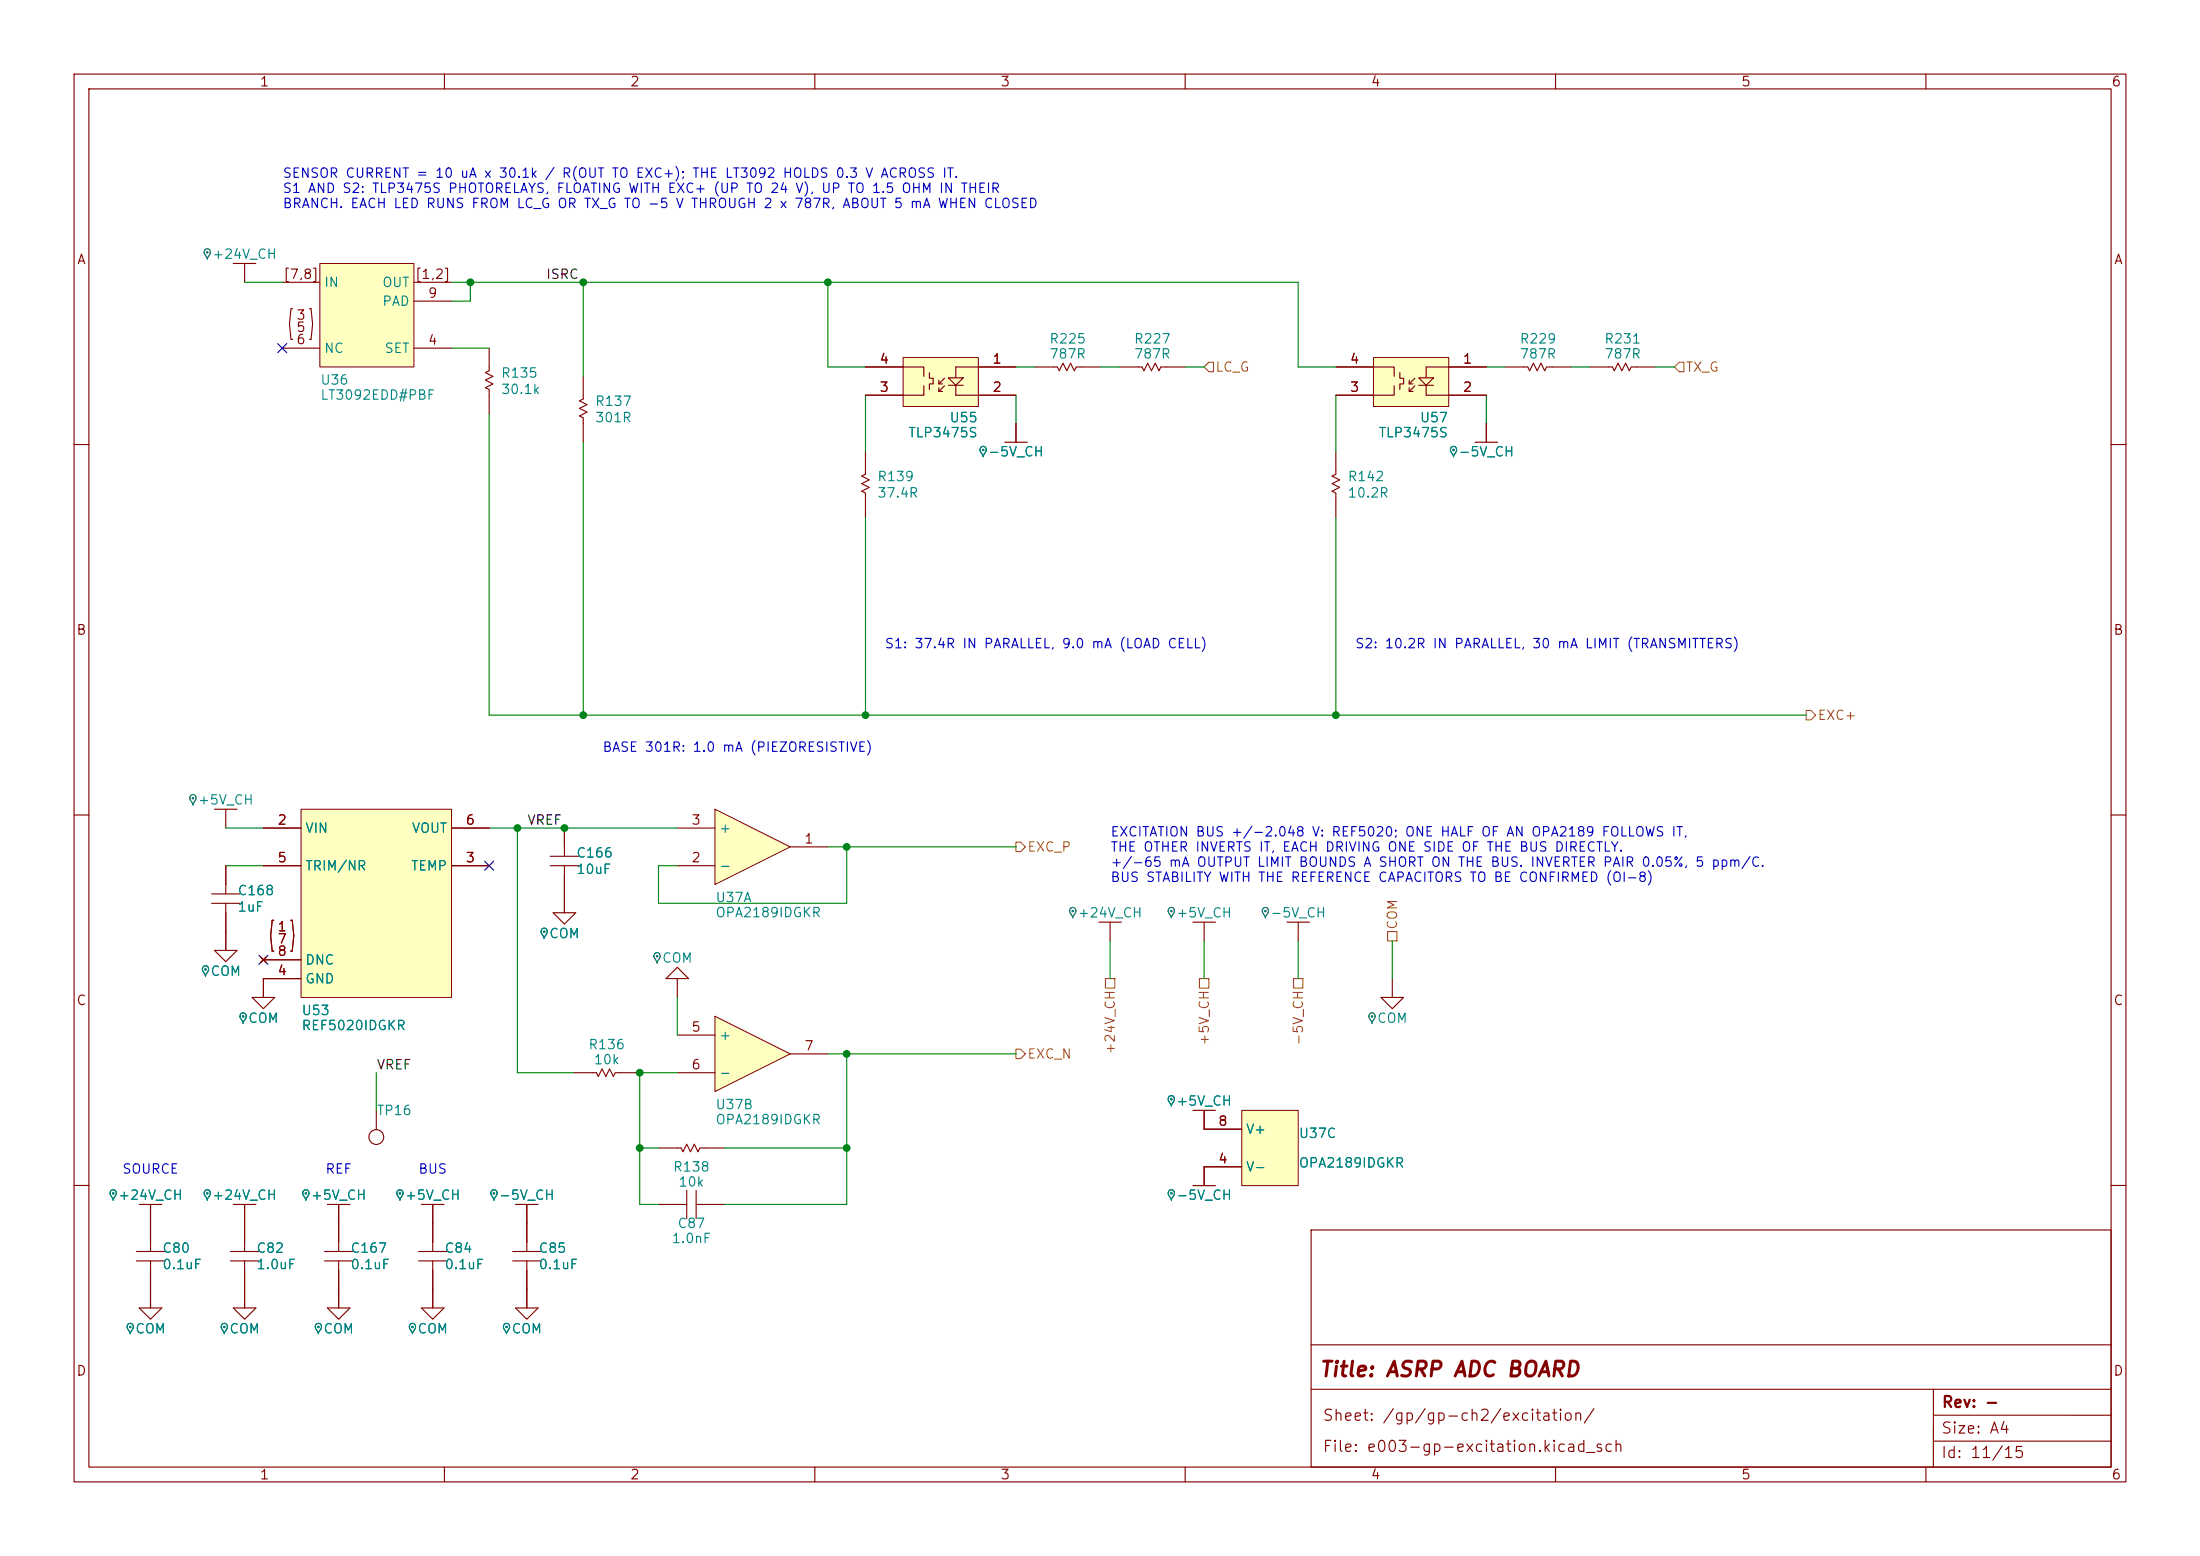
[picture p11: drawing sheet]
<svg xmlns="http://www.w3.org/2000/svg" width="297mm" height="210mm" viewBox="0 0 297 210" stroke-linecap="round" stroke-linejoin="round" font-family="sans-serif">
<g fill="none" stroke="#840000" stroke-width=".15">
<path d="M10 10h277v190h-277zM12 12h273v186h-273zM60 10v2M110 10v2M160 10v2M210 10v2M260 10v2M10 60h2M285 60h2M10 110h2M285 110h2M89.9 132.1l1.5-1.5 1.6 1.5z"/>
<path d="M91.4 132.1v2.5M88.9 154.9h3l.3 .5 .5-1 .5 1 .5-1 .5 1 .3-.5M94.5 154.9h3.3M10 160h2M18.4 168.9h3.8M18.4 170.2h3.8M20.3 165.1v3.8M20.3 170.2v3.8M43.8 168.9h3.8M43.8 170.2h3.8M45.7 165.1v3.8M45.7 170.2v3.8"/>
<path d="M56.9 176.5h3l-1.5 1.6zM58.4 174v2.5M88.9 162.6h3.8M92.7 160.7v3.8M94 162.6h3.8M94 160.7v3.8M177 166h108v32h-108zM285 160h2M60 198v2M110 198v2M160 198v2M177 187.5h108"/>
<path d="M177 181.5h108M210 198v2M260 198v2M261 194.5h24M261 191h24M261 187.5v10.5"/>
</g>
<path d="M88.4 128.7a.49 .49 0 0 1 .7 .1 .49 .49 0 0 1-.2 .7l-.2 .5-.1-.4a.64 .64 0 0 1-.2-.9zM55.4 178.7a.49 .49 0 0 1 .7 .2 .49 .49 0 0 1-.2 .7l-.2 .4-.2-.4a.64 .64 0 0 1-.1-.9z" fill="none" stroke="#840000" stroke-width=".14"/>
<g fill="#840000" stroke="#840000" stroke-width=".14">
<circle cx="55.7" cy="179.1" r=".09"/>
<circle cx="88.7" cy="129.1" r=".09"/>
</g>
<path d="M88.4 128.7a.49 .49 0 0 1 .7 .1 .49 .49 0 0 1-.2 .7l-.2 .5-.1-.4a.64 .64 0 0 1-.2-.9zM55.4 178.7a.49 .49 0 0 1 .7 .2 .49 .49 0 0 1-.2 .7l-.2 .4-.2-.4a.64 .64 0 0 1-.1-.9z" fill="none" stroke="#008484" stroke-width=".14"/>
<g fill="#008484" stroke="#008484" stroke-width=".14">
<circle cx="55.7" cy="179.1" r=".09"/>
<circle cx="88.7" cy="129.1" r=".09"/>
</g>
<path d="M96.5 137.2l10.2 5-10.2 5.1z" fill="#ffffc2"/>
<path d="M96.5 137.2l10.2 5-10.2 5.1z" fill="none" stroke="#800000" stroke-width=".14"/>
<path d="M78.7 50.8v3l-.5 .3 1 .5-1 .5 1 .5-1 .5 .5 .3M78.7 56.4v3.3M116.8 61v3l-.5 .3 1 .5-1 .5 1 .5-1 .5 .5 .2M116.8 66.6v3.3M74.3 115.6h3.8M74.3 116.8h3.8M76.2 111.8v3.8M76.2 116.8v3.9M91.4 139.7h5.1M91.4 144.8h5.1M106.7 142.2h5.1" fill="none" stroke="#840000" stroke-width=".15"/>
<path d="M121.9 48.3h10.2v6.6h-10.2z" fill="#ffffc2"/>
<g fill="none" stroke="#840000" stroke-width=".15">
<path d="M31.5 35.6h3M33 35.6v2.5M116.8 49.5h7.9v1.3M124.7 52.1v1.2h-7.9M125.5 50.3v.8h.5v.7h-.5v.8M126.7 51.8h.6M126.7 52.8h.6M127.5 51.1l-.8 .7v-.5M127.5 52.1l-.8 .7v-.5M128 51h2l-1 1zM128 52h2M129 52.1v1.2h8.2"/>
<path d="M135.6 59.7h3.1M137.2 49.5h-8.2v1.5M137.2 57.2v2.5M139.7 49.5h3l.3 .5M143 50l.5-1 .5 1 .5-1 .5 1M145.3 49.5l-.3 .5M145.3 49.5h3.3M151.1 49.5h3.1l.2 .5M154.4 50l.5-1 .5 1 .6-1 .5 1M156.7 49.5l-.2 .5M156.8 49.5h3.2M199.1 59.7h3.1"/>
<path d="M200.7 57.2v2.5M203.2 49.5h3l.3 .5M207 49l-.5 1M207 49l.5 1 .5-1 .5 1M208.8 49.5l-.3 .5M208.8 49.5h3.3M214.6 49.5h3.1l.2 .5M217.9 50l.5-1 .5 1 .6-1 .5 1M220.2 49.5l-.2 .5M220.3 49.5h3.2M179.8 66.3l.5 .2M179.8 64.3l1 .5-1 .5 1 .5-1 .5"/>
<path d="M180.3 61v3l-.5 .3M180.3 66.6v3.3M74.7 123.2h3l-1.5 1.5zM76.2 120.7v2.5M82.3 144.3l-.5 1-.5-1-.5 1-.3-.5h-3M82.3 144.3l.5 1 .3-.5M83.1 144.8h3.3M69.6 162.6h3M71.1 162.6v2.5"/>
</g>
<path d="M121.9 48.3h10.2v6.6h-10.2z" fill="none" stroke="#800000" stroke-width=".14"/>
<path d="M27.7 33.7a.49 .49 0 0 1 .7 .1 .49 .49 0 0 1-.2 .7l-.2 .5-.2-.4a.64 .64 0 0 1-.1-.9zM132.4 60.4a.49 .49 0 0 1 .7 .1 .49 .49 0 0 1-.2 .7l-.2 .4-.1-.3a.64 .64 0 0 1-.2-.9zM195.9 60.4a.49 .49 0 0 1 .7 .1 .49 .49 0 0 1-.2 .7l-.2 .4-.1-.3a.64 .64 0 0 1-.2-.9zM73.2 125.4a.49 .49 0 0 1 .7 .1 .49 .49 0 0 1-.2 .7l-.2 .5-.2-.4a.64 .64 0 0 1-.1-.9zM66.4 160.7a.49 .49 0 0 1 .7 .1 .49 .49 0 0 1-.2 .7l-.2 .5-.2-.4a.64 .64 0 0 1-.1-.9z" fill="none" stroke="#840000" stroke-width=".14"/>
<g fill="#840000" stroke="#840000" stroke-width=".14">
<circle cx="66.7" cy="161.1" r=".09"/>
<circle cx="73.5" cy="125.8" r=".09"/>
<circle cx="132.7" cy="60.7" r=".09"/>
<circle cx="196.2" cy="60.7" r=".09"/>
<circle cx="28" cy="34.1" r=".09"/>
</g>
<path d="M27.7 33.7a.49 .49 0 0 1 .7 .1 .49 .49 0 0 1-.2 .7l-.2 .5-.2-.4a.64 .64 0 0 1-.1-.9zM132.4 60.4a.49 .49 0 0 1 .7 .1 .49 .49 0 0 1-.2 .7l-.2 .4-.1-.3a.64 .64 0 0 1-.2-.9zM195.9 60.4a.49 .49 0 0 1 .7 .1 .49 .49 0 0 1-.2 .7l-.2 .4-.1-.3a.64 .64 0 0 1-.2-.9zM73.2 125.4a.49 .49 0 0 1 .7 .1 .49 .49 0 0 1-.2 .7l-.2 .5-.2-.4a.64 .64 0 0 1-.1-.9zM66.4 160.7a.49 .49 0 0 1 .7 .1 .49 .49 0 0 1-.2 .7l-.2 .5-.2-.4a.64 .64 0 0 1-.1-.9z" fill="none" stroke="#008484" stroke-width=".14"/>
<g fill="#008484" stroke="#008484" stroke-width=".14">
<circle cx="66.7" cy="161.1" r=".09"/>
<circle cx="73.5" cy="125.8" r=".09"/>
<circle cx="132.7" cy="60.7" r=".09"/>
<circle cx="196.2" cy="60.7" r=".09"/>
<circle cx="28" cy="34.1" r=".09"/>
</g>
<path d="M185.4 48.3h10.2v6.6h-10.2z" fill="#ffffc2"/>
<g fill="none" stroke="#840000" stroke-width=".15">
<path d="M66 47v3l-.5 .3 1 .5-1 .5 1 .5-1 .5 .5 .3M66 52.6v3.3M180.3 49.5h7.9v1.3M188.2 52.1v1.2h-7.9M189 50.3v.8h.5v.7h-.5v.8M190.2 51.8h.6M190.2 52.8h.6M191 51.1l-.8 .7v-.5M191 52.1l-.8 .7v-.5M191.5 51h2l-1 1zM191.5 52h2M192.5 52.1v1.2h8.2"/>
<path d="M200.7 49.5h-8.2v1.5"/>
</g>
<path d="M185.4 48.3h10.2v6.6h-10.2z" fill="none" stroke="#800000" stroke-width=".14"/>
<path d="M43.2 35.6h12.7v13.9h-12.7z" fill="#ffffc2"/>
<path d="M43.2 35.6h12.7v13.9h-12.7z" fill="none" stroke="#800000" stroke-width=".14"/>
<path d="M38.1 38.1h5.1M55.9 38.1h5.1M38.1 47h5.1M39.5 41.7h-.2l-.2 2 .2 2.1h.2M41.8 41.7h.2l.2 2-.2 2.1h-.2M55.9 47h5.1M55.9 40.6h5.1M34 134.6h3.1l-1.5 1.5zM35.6 132.1v2.5M69.6 176.5h3l-1.5 1.6zM71.1 174v2.5" fill="none" stroke="#840000" stroke-width=".15"/>
<path d="M32.5 136.8a.49 .49 0 0 1 .7 .2 .49 .49 0 0 1-.2 .7l-.2 .4-.1-.4a.64 .64 0 0 1-.2-.9zM68.1 178.7a.49 .49 0 0 1 .7 .2 .49 .49 0 0 1-.2 .7l-.2 .4-.2-.4a.64 .64 0 0 1-.1-.9z" fill="none" stroke="#840000" stroke-width=".14"/>
<g fill="#840000" stroke="#840000" stroke-width=".14">
<circle cx="68.4" cy="179.1" r=".09"/>
<circle cx="32.8" cy="137.2" r=".09"/>
</g>
<path d="M32.5 136.8a.49 .49 0 0 1 .7 .2 .49 .49 0 0 1-.2 .7l-.2 .4-.1-.4a.64 .64 0 0 1-.2-.9zM68.1 178.7a.49 .49 0 0 1 .7 .2 .49 .49 0 0 1-.2 .7l-.2 .4-.2-.4a.64 .64 0 0 1-.1-.9z" fill="none" stroke="#008484" stroke-width=".14"/>
<g fill="#008484" stroke="#008484" stroke-width=".14">
<circle cx="68.4" cy="179.1" r=".09"/>
<circle cx="32.8" cy="137.2" r=".09"/>
</g>
<path d="M40.6 109.2h20.4v25.4h-20.4z" fill="#ffffc2"/>
<path d="M40.6 109.2h20.4v25.4h-20.4z" fill="none" stroke="#800000" stroke-width=".14"/>
<g fill="none" stroke="#840000" stroke-width=".15">
<path d="M29 109.2h3M30.5 109.2v2.6M30.5 116.8v3.9M35.6 111.8h5M35.6 116.8h5M61 111.8h5M61 116.8h5M28.6 120.7h3.8M28.6 121.9h3.8M29 128.3h3l-1.5 1.5zM30.5 121.9v6.4M35.2 129.2l.7 .7"/>
<path d="M35.6 132.1h5M35.6 129.5h5M35.9 129.2l-.7 .7M37 124.2h-.3l-.2 2.1 .2 2.1h.3M39.2 124.2h.3l.2 2.1-.2 2.1h-.3M18.8 176.5h3l-1.5 1.6zM18.8 162.6h3M20.3 162.6v2.5M20.3 174v2.5M31.1 168.9h3.8M31.1 170.2h3.8M31.5 176.5h3l-1.5 1.6z"/>
<path d="M31.5 162.6h3M33 162.6v6.3M33 170.2v6.3"/>
</g>
<path d="M25.8 107.3a.49 .49 0 0 1 .7 .2 .49 .49 0 0 1-.2 .7l-.3 .4-.1-.3a.64 .64 0 0 1-.1-1zM27.5 130.5a.49 .49 0 0 1 .7 .1 .49 .49 0 0 1-.3 .7l-.2 .4-.1-.3a.64 .64 0 0 1-.1-.9zM15 160.7a.49 .49 0 0 1 .7 .1 .49 .49 0 0 1-.2 .7l-.2 .5-.2-.4a.64 .64 0 0 1-.1-.9zM17.3 178.7a.49 .49 0 0 1 .7 .2 .49 .49 0 0 1-.2 .7l-.2 .4-.2-.4a.64 .64 0 0 1-.1-.9zM27.7 160.7a.49 .49 0 0 1 .7 .1 .49 .49 0 0 1-.2 .7l-.2 .5-.2-.4a.64 .64 0 0 1-.1-.9zM30 178.7a.49 .49 0 0 1 .7 .2 .49 .49 0 0 1-.2 .7l-.2 .4-.2-.4a.64 .64 0 0 1-.1-.9z" fill="none" stroke="#840000" stroke-width=".14"/>
<g fill="#840000" stroke="#840000" stroke-width=".14">
<circle cx="27.7" cy="130.8" r=".09"/>
<circle cx="26" cy="107.7" r=".09"/>
<circle cx="15.3" cy="161.1" r=".09"/>
<circle cx="28" cy="161.1" r=".09"/>
<circle cx="30.3" cy="179.1" r=".09"/>
<circle cx="17.6" cy="179.1" r=".09"/>
</g>
<path d="M25.8 107.3a.49 .49 0 0 1 .7 .2 .49 .49 0 0 1-.2 .7l-.3 .4-.1-.3a.64 .64 0 0 1-.1-1zM27.5 130.5a.49 .49 0 0 1 .7 .1 .49 .49 0 0 1-.3 .7l-.2 .4-.1-.3a.64 .64 0 0 1-.1-.9zM15 160.7a.49 .49 0 0 1 .7 .1 .49 .49 0 0 1-.2 .7l-.2 .5-.2-.4a.64 .64 0 0 1-.1-.9zM17.3 178.7a.49 .49 0 0 1 .7 .2 .49 .49 0 0 1-.2 .7l-.2 .4-.2-.4a.64 .64 0 0 1-.1-.9zM27.7 160.7a.49 .49 0 0 1 .7 .1 .49 .49 0 0 1-.2 .7l-.2 .5-.2-.4a.64 .64 0 0 1-.1-.9zM30 178.7a.49 .49 0 0 1 .7 .2 .49 .49 0 0 1-.2 .7l-.2 .4-.2-.4a.64 .64 0 0 1-.1-.9z" fill="none" stroke="#008484" stroke-width=".14"/>
<g fill="#008484" stroke="#008484" stroke-width=".14">
<circle cx="27.7" cy="130.8" r=".09"/>
<circle cx="26" cy="107.7" r=".09"/>
<circle cx="15.3" cy="161.1" r=".09"/>
<circle cx="28" cy="161.1" r=".09"/>
<circle cx="30.3" cy="179.1" r=".09"/>
<circle cx="17.6" cy="179.1" r=".09"/>
</g>
<path d="M96.5 109.2l10.2 5.1-10.2 5.1z" fill="#ffffc2"/>
<path d="M96.5 109.2l10.2 5.1-10.2 5.1z" fill="none" stroke="#800000" stroke-width=".14"/>
<g fill="none" stroke="#840000" stroke-width=".15">
<path d="M91.4 116.8h5.1M91.4 111.8h5.1M106.7 114.3h5.1M148.3 124.5h3.1M149.9 124.5v2.5M50.8 149.9v2.5M44.2 162.6h3M45.7 162.6v2.5"/>
<circle cx="50.8" cy="153.5" r="1"/>
</g>
<path d="M144.5 122.6a.49 .49 0 0 1 .7 .1 .49 .49 0 0 1-.2 .7l-.2 .5-.1-.4a.64 .64 0 0 1-.2-.9zM41 160.7a.49 .49 0 0 1 .7 .1 .49 .49 0 0 1-.2 .7l-.2 .5-.2-.4a.64 .64 0 0 1-.1-.9z" fill="none" stroke="#840000" stroke-width=".14"/>
<g fill="#840000" stroke="#840000" stroke-width=".14">
<circle cx="41.3" cy="161.1" r=".09"/>
<circle cx="144.8" cy="123" r=".09"/>
</g>
<path d="M144.5 122.6a.49 .49 0 0 1 .7 .1 .49 .49 0 0 1-.2 .7l-.2 .5-.1-.4a.64 .64 0 0 1-.2-.9zM41 160.7a.49 .49 0 0 1 .7 .1 .49 .49 0 0 1-.2 .7l-.2 .5-.2-.4a.64 .64 0 0 1-.1-.9z" fill="none" stroke="#008484" stroke-width=".14"/>
<g fill="#008484" stroke="#008484" stroke-width=".14">
<circle cx="41.3" cy="161.1" r=".09"/>
<circle cx="144.8" cy="123" r=".09"/>
</g>
<path d="M167.6 149.9h7.7v10.1h-7.7z" fill="#ffffc2"/>
<path d="M167.6 149.9h7.7v10.1h-7.7z" fill="none" stroke="#800000" stroke-width=".14"/>
<g fill="none" stroke="#840000" stroke-width=".15">
<path d="M116.8 49.5h5.1M116.8 53.3h5.1M132.1 49.5h5.1M132.1 53.3h5.1M137.2 57.2v2.5M180.3 49.5h5.1M180.3 53.3h5.1M195.6 49.5h5.1M195.6 53.3h5.1M200.7 57.2v2.5M30.5 116.8v2.6M35.6 111.8h5"/>
<path d="M35.6 116.8h5M61 111.8h5M61 116.8h5M76.2 111.8v2.5M76.2 118.1v5.1M30.5 123.2v5.1M35.2 129.2l.7 .7M35.6 129.5h5M35.9 129.2l-.7 .7M37 124.2h-.3l-.2 2.1 .2 2.1h.3M39.2 124.2h.3l.2 2.1-.2 2.1h-.3M40.6 132.1h-5v2.5"/>
<path d="M161 124.5h3.1M162.6 124.5v2.5M173.7 124.5h3.1M175.3 124.5v2.5M186.4 134.6h3.1l-1.5 1.5zM188 132.1v2.5M161 149.9h3.1M162.6 149.9v2.5h5M167.6 157.5h-5v2.5M20.3 162.6v5M20.3 171.5v5M33 162.6v5"/>
<path d="M33 171.5v5M44.2 176.5h3l-1.5 1.6zM45.7 162.6v5M45.7 171.5v5M56.5 168.9h3.8M56.5 170.2h3.8M56.9 162.6h3M58.4 162.6v6.3M58.4 170.2v6.3M69.2 168.9h3.8M69.2 170.2h3.8M71.1 162.6v6.3"/>
<path d="M71.1 170.2v6.3M161 160h3.1"/>
</g>
<path d="M157.8 122.6a.49 .49 0 0 1 .7 .1 .49 .49 0 0 1-.2 .7l-.2 .5-.1-.4a.64 .64 0 0 1-.2-.9zM170.5 122.6a.49 .49 0 0 1 .7 .1 .49 .49 0 0 1-.2 .7l-.2 .5-.1-.4a.64 .64 0 0 1-.2-.9zM184.9 136.8a.49 .49 0 0 1 .7 .2 .49 .49 0 0 1-.2 .7l-.2 .4-.1-.4a.64 .64 0 0 1-.2-.9zM157.8 148a.49 .49 0 0 1 .7 .1 .49 .49 0 0 1-.2 .7l-.2 .5-.1-.4a.64 .64 0 0 1-.2-.9zM42.7 178.7a.49 .49 0 0 1 .7 .2 .49 .49 0 0 1-.2 .7l-.2 .4-.2-.4a.64 .64 0 0 1-.1-.9zM53.7 160.7a.49 .49 0 0 1 .7 .1 .49 .49 0 0 1-.2 .7l-.2 .5-.2-.4a.64 .64 0 0 1-.1-.9zM157.8 160.7a.49 .49 0 0 1 .7 .1 .49 .49 0 0 1-.2 .7l-.2 .5-.1-.4a.64 .64 0 0 1-.2-.9z" fill="none" stroke="#840000" stroke-width=".14"/>
<g fill="#840000" stroke="#840000" stroke-width=".14">
<circle cx="158.1" cy="148.4" r=".09"/>
<circle cx="158.1" cy="161.1" r=".09"/>
<circle cx="185.2" cy="137.2" r=".09"/>
<circle cx="43" cy="179.1" r=".09"/>
<circle cx="54" cy="161.1" r=".09"/>
<circle cx="170.8" cy="123" r=".09"/>
<circle cx="158.1" cy="123" r=".09"/>
</g>
<g fill="none" stroke="#008484" stroke-width=".14">
<path d="M132.4 60.4a.49 .49 0 0 1 .7 .1 .49 .49 0 0 1-.2 .7l-.2 .4-.1-.3a.64 .64 0 0 1-.2-.9zM195.9 60.4a.49 .49 0 0 1 .7 .1 .49 .49 0 0 1-.2 .7l-.2 .4-.1-.3a.64 .64 0 0 1-.2-.9zM27.5 130.5a.49 .49 0 0 1 .7 .1 .49 .49 0 0 1-.3 .7l-.2 .4-.1-.3a.64 .64 0 0 1-.1-.9zM32.5 136.8a.49 .49 0 0 1 .7 .2 .49 .49 0 0 1-.2 .7l-.2 .4-.1-.4a.64 .64 0 0 1-.2-.9zM73.2 125.4a.49 .49 0 0 1 .7 .1 .49 .49 0 0 1-.2 .7l-.2 .5-.2-.4a.64 .64 0 0 1-.1-.9zM157.8 122.6a.49 .49 0 0 1 .7 .1 .49 .49 0 0 1-.2 .7l-.2 .5-.1-.4a.64 .64 0 0 1-.2-.9zM170.5 122.6a.49 .49 0 0 1 .7 .1 .49 .49 0 0 1-.2 .7l-.2 .5-.1-.4a.64 .64 0 0 1-.2-.9zM184.9 136.8a.49 .49 0 0 1 .7 .2 .49 .49 0 0 1-.2 .7l-.2 .4-.1-.4a.64 .64 0 0 1-.2-.9zM157.8 148a.49 .49 0 0 1 .7 .1 .49 .49 0 0 1-.2 .7l-.2 .5-.1-.4a.64 .64 0 0 1-.2-.9zM15 160.7a.49 .49 0 0 1 .7 .1 .49 .49 0 0 1-.2 .7l-.2 .5-.2-.4a.64 .64 0 0 1-.1-.9zM17.3 178.7a.49 .49 0 0 1 .7 .2 .49 .49 0 0 1-.2 .7l-.2 .4-.2-.4a.64 .64 0 0 1-.1-.9zM27.7 160.7a.49 .49 0 0 1 .7 .1 .49 .49 0 0 1-.2 .7l-.2 .5-.2-.4a.64 .64 0 0 1-.1-.9z"/>
<path d="M30 178.7a.49 .49 0 0 1 .7 .2 .49 .49 0 0 1-.2 .7l-.2 .4-.2-.4a.64 .64 0 0 1-.1-.9zM41 160.7a.49 .49 0 0 1 .7 .1 .49 .49 0 0 1-.2 .7l-.2 .5-.2-.4a.64 .64 0 0 1-.1-.9zM42.7 178.7a.49 .49 0 0 1 .7 .2 .49 .49 0 0 1-.2 .7l-.2 .4-.2-.4a.64 .64 0 0 1-.1-.9zM53.7 160.7a.49 .49 0 0 1 .7 .1 .49 .49 0 0 1-.2 .7l-.2 .5-.2-.4a.64 .64 0 0 1-.1-.9zM55.4 178.7a.49 .49 0 0 1 .7 .2 .49 .49 0 0 1-.2 .7l-.2 .4-.2-.4a.64 .64 0 0 1-.1-.9zM66.4 160.7a.49 .49 0 0 1 .7 .1 .49 .49 0 0 1-.2 .7l-.2 .5-.2-.4a.64 .64 0 0 1-.1-.9zM68.1 178.7a.49 .49 0 0 1 .7 .2 .49 .49 0 0 1-.2 .7l-.2 .4-.2-.4a.64 .64 0 0 1-.1-.9zM157.8 160.7a.49 .49 0 0 1 .7 .1 .49 .49 0 0 1-.2 .7l-.2 .5-.1-.4a.64 .64 0 0 1-.2-.9z"/>
</g>
<g fill="#008484" stroke="#008484" stroke-width=".14">
<circle cx="158.1" cy="148.4" r=".09"/>
<circle cx="158.1" cy="161.1" r=".09"/>
<circle cx="185.2" cy="137.2" r=".09"/>
<circle cx="43" cy="179.1" r=".09"/>
<circle cx="54" cy="161.1" r=".09"/>
<circle cx="170.8" cy="123" r=".09"/>
<circle cx="158.1" cy="123" r=".09"/>
<circle cx="55.7" cy="179.1" r=".09"/>
<circle cx="68.4" cy="179.1" r=".09"/>
<circle cx="41.3" cy="161.1" r=".09"/>
<circle cx="17.6" cy="179.1" r=".09"/>
<circle cx="30.3" cy="179.1" r=".09"/>
<circle cx="28" cy="161.1" r=".09"/>
<circle cx="15.3" cy="161.1" r=".09"/>
<circle cx="27.7" cy="130.8" r=".09"/>
<circle cx="32.8" cy="137.2" r=".09"/>
<circle cx="196.2" cy="60.7" r=".09"/>
<circle cx="132.7" cy="60.7" r=".09"/>
<circle cx="73.5" cy="125.8" r=".09"/>
<circle cx="66.7" cy="161.1" r=".09"/>
</g>
<path d="M163.2 48.9h.6v1.3h-.6l-.6-.7zM226.7 48.9h.6v1.3h-.6l-.6-.7zM243.8 95.9h.7l.6 .6-.6 .7h-.7zM137.2 113.7h.6l.6 .6-.6 .6h-.6zM149.2 132.1h1.3v1.3h-1.3zM161.9 132.1h1.3v1.3h-1.3zM174.6 132.1h1.3v1.3h-1.3zM187.3 125.7h1.3v1.3h-1.3zM137.2 141.6h.6l.6 .6-.6 .7h-.6z" fill="none" stroke="#848400" stroke-width=".15"/>
<g fill="none" stroke="#008400" stroke-width=".15">
<path d="M33 38.1h5.1M61 38.1h114.3v11.4h5M63.5 38.1v2.5h-2.5M78.7 38.1v12.7M111.8 38.1v11.4h5M61 47h5M66 55.9v40.6h177.8M78.7 59.7v36.8M116.8 53.3v7.7M137.2 49.5h2.5M137.2 53.3v3.9M148.6 49.5h2.5"/>
<path d="M160 49.5h2.6M180.3 53.3v7.7M200.7 49.5h2.5M200.7 53.3v3.9M212.1 49.5h2.5M223.5 49.5h2.6M116.8 69.9v26.6M180.3 69.9v26.6M30.5 111.8h5.1M30.5 116.8h5.1M66 111.8h25.4M69.8 111.8v33h7.7"/>
<path d="M111.8 114.3h25.4M114.3 114.3v7.6h-25.4v-5.1h2.5M91.4 134.6v5.1M149.9 127v5.1M162.6 127v5.1M175.3 127v5.1M188 127v5.1M50.8 144.8v5.1M86.4 154.9h2.5M91.4 144.8h-5v17.8h2.5M97.8 154.9h16.5M111.8 142.2h25.4"/>
<path d="M114.3 142.2v20.4h-16.5"/>
</g>
<path d="M37.5 46.4l1.2 1.2M38.7 46.4l-1.2 1.2M65.4 116.2l1.2 1.2M66.6 116.2l-1.2 1.2M35 128.9l1.2 1.2M36.2 128.9l-1.2 1.2" fill="none" stroke="#000084" stroke-width=".15"/>
<g fill="#008400" stroke="#008400" stroke-width=".14">
<circle cx="63.5" cy="38.1" r=".46"/>
<circle cx="78.7" cy="38.1" r=".46"/>
<circle cx="116.8" cy="96.5" r=".46"/>
<circle cx="78.7" cy="96.5" r=".46"/>
<circle cx="111.8" cy="38.1" r=".46"/>
<circle cx="114.3" cy="114.3" r=".46"/>
<circle cx="114.3" cy="154.9" r=".46"/>
<circle cx="114.3" cy="142.2" r=".46"/>
<circle cx="180.3" cy="96.5" r=".46"/>
<circle cx="86.4" cy="154.9" r=".46"/>
<circle cx="86.4" cy="144.8" r=".46"/>
<circle cx="69.8" cy="111.8" r=".46"/>
<circle cx="76.2" cy="111.8" r=".46"/>
</g>
<text font-size="2" fill="#840000" x="178" y="186.3">Title: ASRP ADC BOARD</text>
<g font-size="1.5" fill="#840000">
<text x="262" y="190.4">Rev: -</text>
<text x="178.5" y="196.3">File: e003-gp-excitation.kicad_sch</text>
<text x="178.5" y="192.1">Sheet: /gp/gp-ch2/excitation/</text>
<text x="262" y="193.9">Size: A4</text>
<text x="262" y="197.2">Id: 11/15</text>
</g>
<g font-size="1.3" fill="#840000">
<text x="35" y="12">1</text>
<text x="85" y="12">2</text>
<text x="135" y="12">3</text>
<text x="185" y="12">4</text>
<text x="235" y="12">5</text>
<text x="285" y="12">6</text>
<text x="10.3" y="36">A</text>
<text x="285.3" y="36">A</text>
<text x="38.2" y="38">[7,8]</text>
<text x="55.9" y="38">[1,2]</text>
<text x="57.7" y="40.5">9</text>
<text x="39.9" y="43.5">3</text>
<text x="39.9" y="45.1">5</text>
<text x="39.9" y="46.8">6</text>
<text x="57.7" y="46.9">4</text>
<text x="118.6" y="53.2">3</text>
<text x="118.6" y="49.4">4</text>
<text x="133.9" y="49.4">1</text>
<text x="133.9" y="53.2">2</text>
<text x="182.1" y="53.2">3</text>
<text x="182.1" y="49.4">4</text>
<text x="197.4" y="49.4">1</text>
<text x="197.4" y="53.2">2</text>
<text x="10.2" y="86">B</text>
<text x="285.2" y="86">B</text>
<text x="37.4" y="111.6">2</text>
<text x="62.8" y="111.6">6</text>
<text x="93.2" y="111.6">3</text>
<text x="37.4" y="116.7">5</text>
<text x="62.8" y="116.7">3</text>
<text x="93.2" y="116.7">2</text>
<text x="108.5" y="114.2">1</text>
<text x="37.4" y="131.9">4</text>
<text x="37.4" y="126">1</text>
<text x="37.4" y="127.7">7</text>
<text x="37.4" y="129.3">8</text>
<text x="10.2" y="136">C</text>
<text x="285.2" y="136">C</text>
<text x="93.2" y="139.6">5</text>
<text x="108.5" y="142.1">7</text>
<text x="93.2" y="144.6">6</text>
<text x="164.4" y="152.3">8</text>
<text x="164.4" y="157.3">4</text>
<text x="10.2" y="186">D</text>
<text x="285.2" y="186">D</text>
<text x="35" y="200">1</text>
<text x="85" y="200">2</text>
<text x="135" y="200">3</text>
<text x="185" y="200">4</text>
<text x="235" y="200">5</text>
<text x="285" y="200">6</text>
</g>
<g font-size="1.3" fill="#0000c2">
<text x="38.1" y="24.3">SENSOR CURRENT = 10 uA x 30.1k / R(OUT TO EXC+); THE LT3092 HOLDS 0.3 V ACROSS IT.</text>
<text x="38.1" y="26.4">S1 AND S2: TLP3475S PHOTORELAYS, FLOATING WITH EXC+ (UP TO 24 V), UP TO 1.5 OHM IN THEIR</text>
<text x="38.1" y="28.4">BRANCH. EACH LED RUNS FROM LC_G OR TX_G TO -5 V THROUGH 2 x 787R, ABOUT 5 mA WHEN CLOSED</text>
<text x="119.4" y="87.8">S1: 37.4R IN PARALLEL, 9.0 mA (LOAD CELL)</text>
<text x="182.9" y="87.8">S2: 10.2R IN PARALLEL, 30 mA LIMIT (TRANSMITTERS)</text>
<text x="81.3" y="101.8">BASE 301R: 1.0 mA (PIEZORESISTIVE)</text>
<text x="149.8" y="113.2">EXCITATION BUS +/-2.048 V: REF5020; ONE HALF OF AN OPA2189 FOLLOWS IT,</text>
<text x="149.8" y="115.3">THE OTHER INVERTS IT, EACH DRIVING ONE SIDE OF THE BUS DIRECTLY.</text>
<text x="149.8" y="117.3">+/-65 mA OUTPUT LIMIT BOUNDS A SHORT ON THE BUS. INVERTER PAIR 0.05%, 5 ppm/C.</text>
<text x="149.8" y="119.4">BUS STABILITY WITH THE REFERENCE CAPACITORS TO BE CONFIRMED (OI-8)</text>
<text x="16.4" y="158.7">SOURCE</text>
<text x="43.8" y="158.7">REF</text>
<text x="56.4" y="158.7">BUS</text>
</g>
<g font-size="1.3" fill="#008484">
<text x="28.6" y="35.3">+24V_CH</text>
<text x="43.7" y="39.1">IN</text>
<text x="51.5" y="41.6">PAD</text>
<text x="51.5" y="39.1">OUT</text>
<text x="43.7" y="48">NC</text>
<text x="51.8" y="48">SET</text>
<text x="141.6" y="46.7">R225</text>
<text x="153" y="46.7">R227</text>
<text x="205.1" y="46.7">R229</text>
<text x="216.5" y="46.7">R231</text>
<text x="43.2" y="52.2">U36</text>
<text x="67.5" y="51.3">R135</text>
<text x="67.5" y="53.5">30.1k</text>
<text x="141.6" y="48.7">787R</text>
<text x="153" y="48.7">787R</text>
<text x="205.1" y="48.7">787R</text>
<text x="216.5" y="48.7">787R</text>
<text x="43.2" y="54.3">LT3092EDD#PBF</text>
<text x="80.2" y="55.1">R137</text>
<text x="80.2" y="57.3">301R</text>
<text x="122.5" y="59.3">TLP3475S</text>
<text x="128.1" y="57.3">U55</text>
<text x="186" y="59.3">TLP3475S</text>
<text x="191.6" y="57.3">U57</text>
<text x="118.3" y="65.3">R139</text>
<text x="133.3" y="61.9">-5V_CH</text>
<text x="181.8" y="65.3">R142</text>
<text x="196.8" y="61.9">-5V_CH</text>
<text x="118.3" y="67.5">37.4R</text>
<text x="181.8" y="67.5">10.2R</text>
<text x="26.6" y="108.9">+5V_CH</text>
<text x="41.1" y="112.7">VIN</text>
<text x="55.5" y="112.7">VOUT</text>
<text x="97" y="112.7">+</text>
<text x="41.1" y="117.8">TRIM/NR</text>
<text x="55.4" y="117.8">TEMP</text>
<text x="77.7" y="116.1">C166</text>
<text x="77.7" y="118.3">10uF</text>
<text x="97" y="117.8">-</text>
<text x="32" y="121.1">C168</text>
<text x="32" y="123.4">1uF</text>
<text x="96.5" y="122.1">U37A</text>
<text x="96.5" y="124.1">OPA2189IDGKR</text>
<text x="145.4" y="124.2">+24V_CH</text>
<text x="158.7" y="124.2">+5V_CH</text>
<text x="171.4" y="124.2">-5V_CH</text>
<text x="41.1" y="130.5">DNC</text>
<text x="74" y="126.9">COM</text>
<text x="89.3" y="130.2">COM</text>
<text x="28.3" y="132">COM</text>
<text x="40.6" y="137.3">U53</text>
<text x="41.1" y="133">GND</text>
<text x="33.4" y="138.4">COM</text>
<text x="40.6" y="139.4">REF5020IDGKR</text>
<text x="79.3" y="141.9">R136</text>
<text x="80.1" y="144">10k</text>
<text x="97" y="140.7">+</text>
<text x="185.8" y="138.4">COM</text>
<text x="97" y="145.7">-</text>
<text x="158.7" y="149.6">+5V_CH</text>
<text x="50.8" y="150.8">TP16</text>
<text x="96.5" y="150">U37B</text>
<text x="96.5" y="152.1">OPA2189IDGKR</text>
<text x="168.1" y="153.4">V+</text>
<text x="175.2" y="153.9">U37C</text>
<text x="90.8" y="158.4">R138</text>
<text x="91.5" y="160.5">10k</text>
<text x="168.1" y="158.4">V-</text>
<text x="175.2" y="157.9">OPA2189IDGKR</text>
<text x="15.9" y="162.3">+24V_CH</text>
<text x="28.6" y="162.3">+24V_CH</text>
<text x="41.9" y="162.3">+5V_CH</text>
<text x="54.6" y="162.3">+5V_CH</text>
<text x="67.3" y="162.3">-5V_CH</text>
<text x="91.4" y="166.1">C87</text>
<text x="158.7" y="162.3">-5V_CH</text>
<text x="21.8" y="169.4">C80</text>
<text x="21.8" y="171.6">0.1uF</text>
<text x="34.5" y="169.4">C82</text>
<text x="34.5" y="171.6">1.0uF</text>
<text x="47.2" y="169.4">C167</text>
<text x="47.2" y="171.6">0.1uF</text>
<text x="59.9" y="169.4">C84</text>
<text x="59.9" y="171.6">0.1uF</text>
<text x="72.6" y="169.4">C85</text>
<text x="72.6" y="171.6">0.1uF</text>
<text x="90.6" y="168.1">1.0nF</text>
<text x="18.2" y="180.3">COM</text>
<text x="30.9" y="180.3">COM</text>
<text x="43.6" y="180.3">COM</text>
<text x="56.3" y="180.3">COM</text>
<text x="69" y="180.3">COM</text>
</g>
<g font-size="1.3">
<text x="73.6" y="38">ISRC</text>
<text x="71.1" y="111.6">VREF</text>
<text x="50.8" y="144.7">VREF</text>
</g>
<g font-size="1.3" fill="#848400">
<text x="164" y="50.5">LC_G</text>
<text x="227.5" y="50.5">TX_G</text>
<text x="245.3" y="97.5">EXC+</text>
<text x="138.6" y="115.3">EXC_P</text>
<text x="188.9" y="125.6" transform="rotate(-90 188.9 125.6)">COM</text>
<text x="138.6" y="143.2">EXC_N</text>
<text x="150.8" y="142.4" transform="rotate(-90 150.8 142.4)">+24V_CH</text>
<text x="163.5" y="141.2" transform="rotate(-90 163.5 141.2)">+5V_CH</text>
<text x="176.2" y="141.2" transform="rotate(-90 176.2 141.2)">-5V_CH</text>
</g>
</svg>
